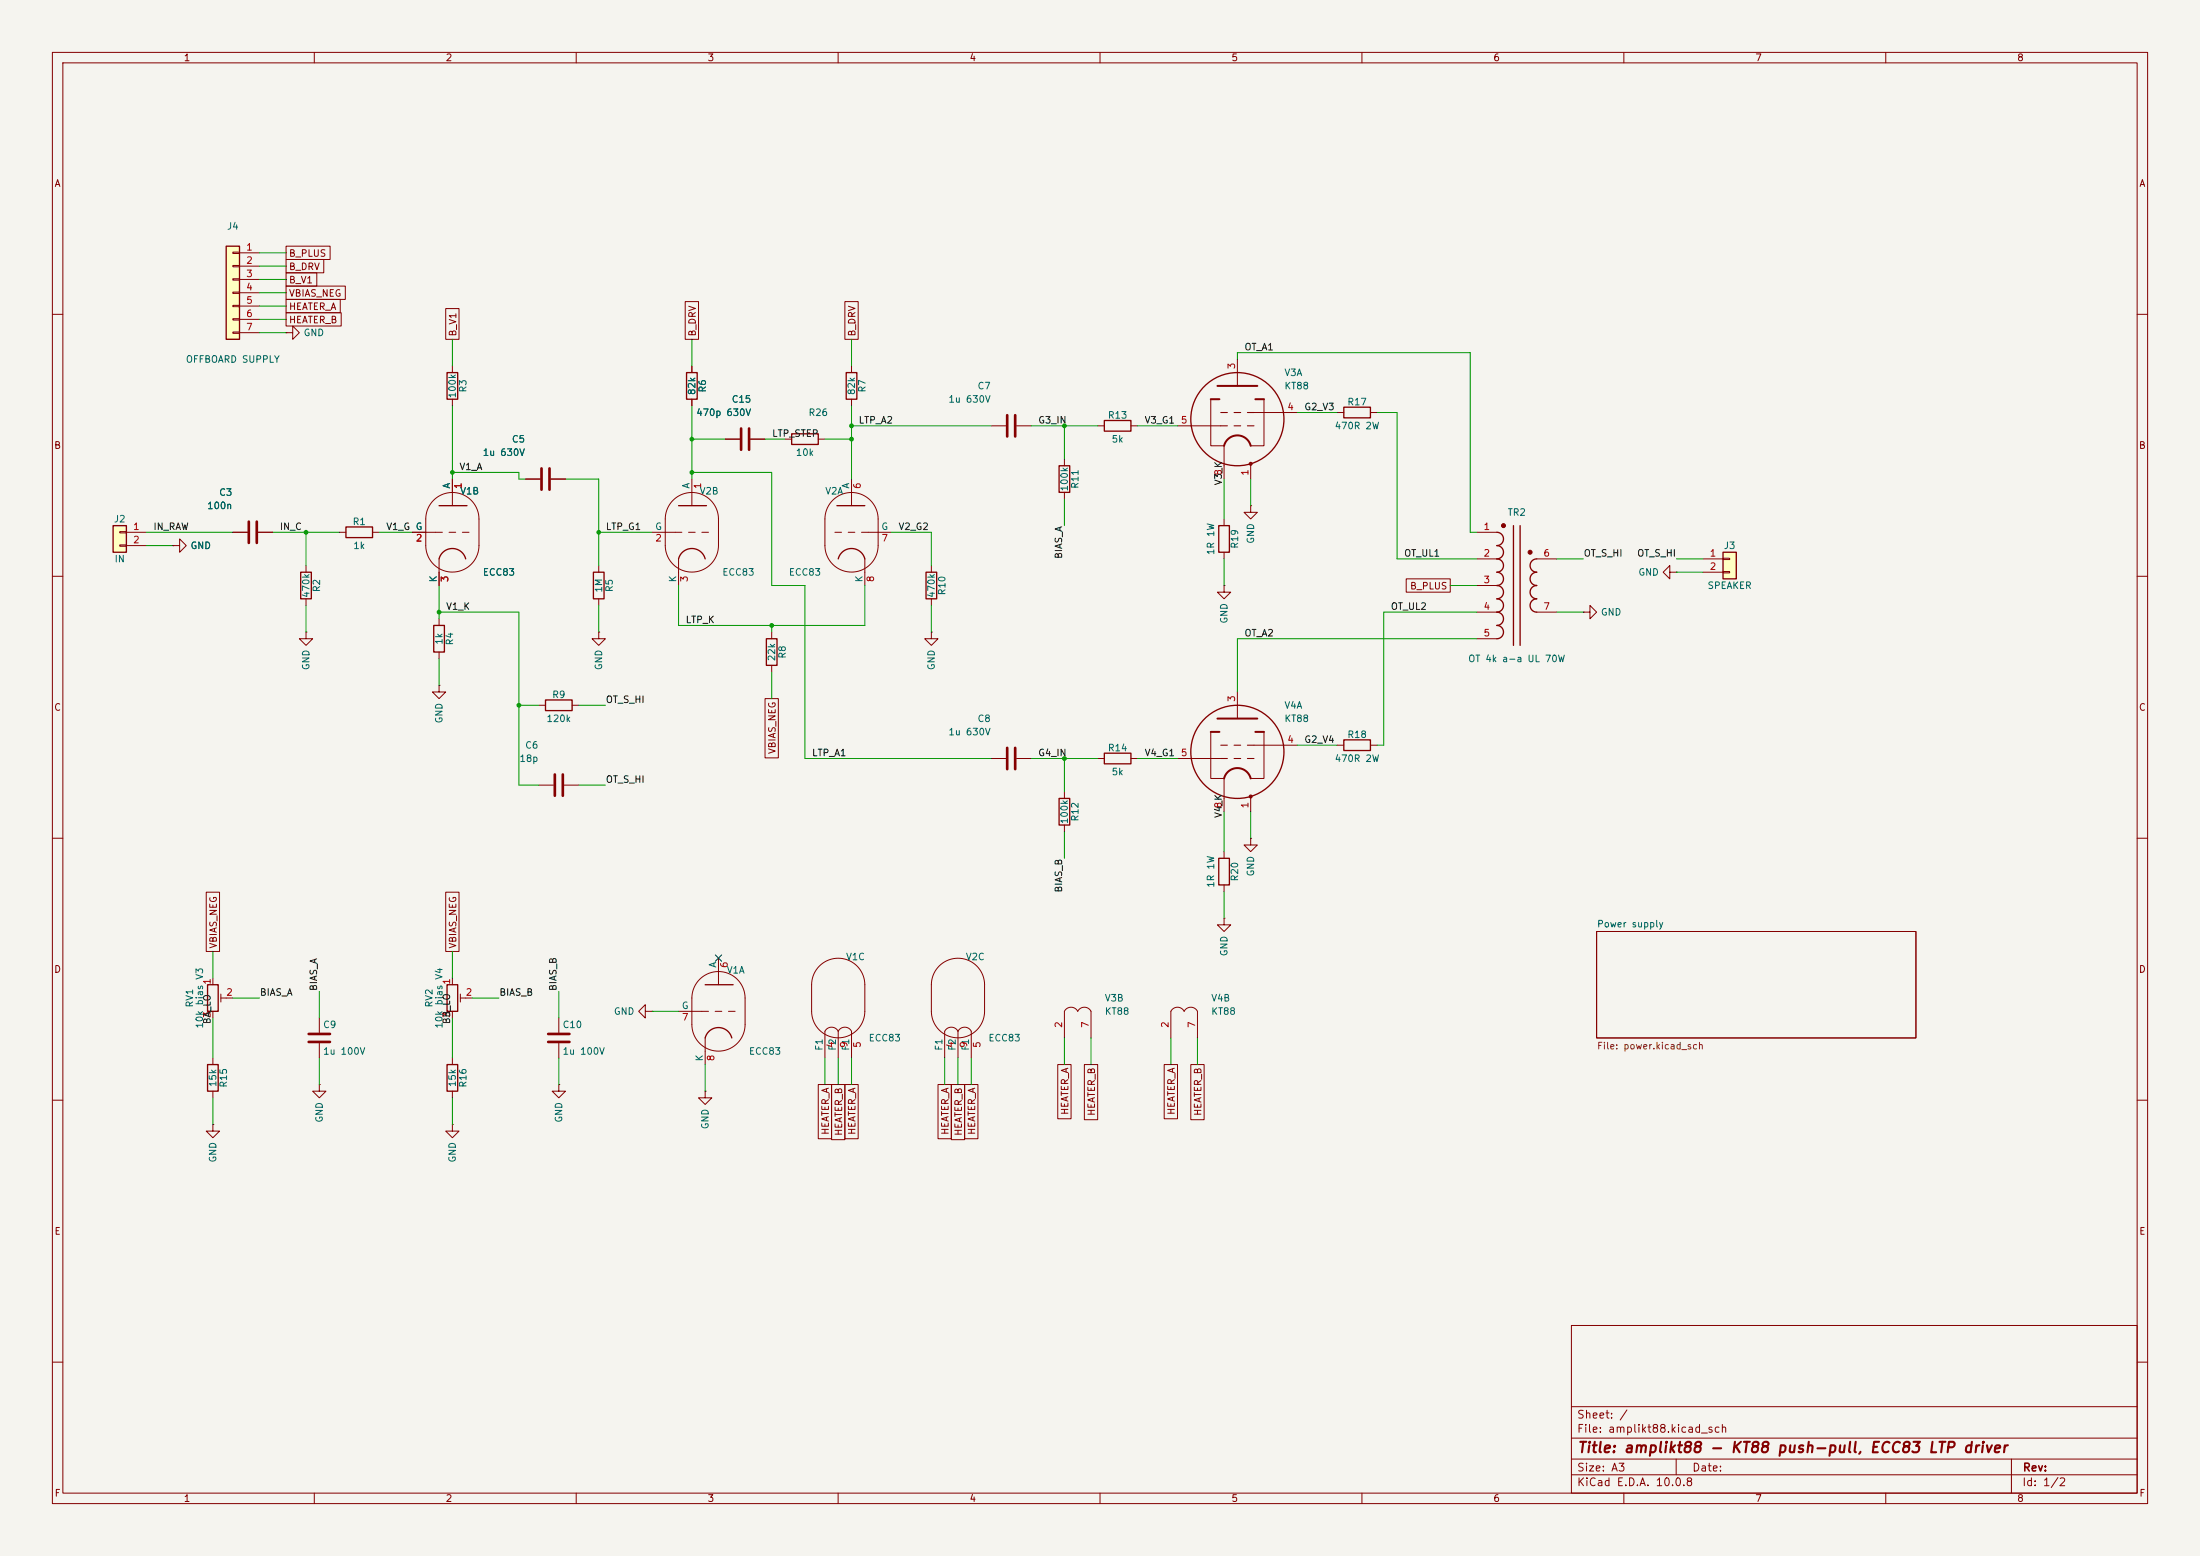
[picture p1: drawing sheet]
<svg xmlns="http://www.w3.org/2000/svg" width="420mm" height="297mm" viewBox="0 0 420 297" stroke-linecap="round" stroke-linejoin="round" font-family="sans-serif">
<path d="M0 0h420v297h-420z" fill="#f5f4ef" stroke="#f5f4ef" stroke-width=".19"/>
<g fill="none" stroke="#840000" stroke-width=".19">
<path d="M10 10h400v277h-400zM12 12h396v273h-396zM60 10v2M110 10v2M160 10v2M210 10v2M260 10v2M310 10v2M360 10v2M10 60h2M162.6 69.9v1.2M162.6 76.2v1.3"/>
<path d="M231.1 76.2v8.9h2.6v6.3M236.2 68.6v5.1M239.4 78.7h8.2M241.3 76.2v8.9h-2.5M255.3 78.7h1.2M261.6 78.7h1.3M408 60h2M149.9 83.8h1.2M156.2 83.8h1.3M159 95.5a5.1 5.1 0 0 1 5.5-1.1 5.1 5.1 0 0 1 3.1 4.7v5a5.1 5.1 0 0 1-5 5.1 5.1 5.1 0 0 1-5.1-5.1v-5a5.1 5.1 0 0 1 1.5-3.6zM162.6 91.4v5.1M224.8 81.3h8.2"/>
<path d="M238.8 88.5v2.9M10 110h2M159.4 101.6h1.3M161.9 101.6h1.3M164.5 101.6h5.7M165.1 106.7v5.1M281.9 101.6h3.8M281.9 106.7h3.8M281.9 111.8h3.8M281.9 116.8h3.8M293.4 106.7h3.8M293.4 116.8h3.8"/>
<path d="M302.3 116.8h1.2v-1.2l1.3 1.2-1.3 1.3v-1.3M302.3 116.8h.1M408 110h2M231.1 139.7v8.9h2.6v6.3M236.2 132.1v5.1M241.3 139.7v8.9h-2.5M281.9 121.9h3.8M10 160h2M224.8 144.8h8.2M238.8 152v2.9M239.4 142.2h8.2M255.3 142.2h1.2"/>
<path d="M261.6 142.2h1.3M408 160h2M304.8 177.8h61v20.3h-61zM40.6 186.7v1.3M40.6 193v1.3M42.2 189.7v1.6M42.2 190.5h2.2M10 210h2M40.6 214.6v1.3h1.3l-1.3 1.3-1.2-1.3h1.2M40.6 214.6h.1M40.6 201.9v1.3M40.6 208.3v1.3"/>
<path d="M408 210h2M300 253h108v32h-108zM10 260h2M300 278.5h108M300 274.5h108M300 268.5h108M320 278.5v3M384 278.5v6.5M408 260h2M60 285v2M110 285v2M160 285v2"/>
<path d="M210 285v2M260 285v2M300 281.5h108M310 285v2M360 285v2"/>
</g>
<g fill="none" stroke="#840000" stroke-width=".25">
<path d="M161.5 71.1h2.1v5.1h-2.1zM256.5 77.7h5.1v2.1h-5.1zM151.1 82.8h5.1v2h-5.1zM159.8 96.5h5.3M160 106.7a2.62 2.62 0 0 1 2.6-2 2.62 2.62 0 0 1 2.5 2M285.7 101.6a1.27 1.27 0 0 1 1.3 1.3 1.27 1.27 0 0 1-1.3 1.2 1.27 1.27 0 0 1 1.3 1.3 1.27 1.27 0 0 1-1.3 1.3 1.27 1.27 0 0 1 1.3 1.3 1.27 1.27 0 0 1-1.3 1.2 1.27 1.27 0 0 1 1.3 1.3 1.27 1.27 0 0 1-1.3 1.3 1.27 1.27 0 0 1 1.3 1.2 1.27 1.27 0 0 1-1.3 1.3 1.27 1.27 0 0 1 1.3 1.3 1.27 1.27 0 0 1-1.3 1.2 1.27 1.27 0 0 1 1.3 1.3 1.27 1.27 0 0 1-1.3 1.3 1.27 1.27 0 0 1 1.3 1.3 1.27 1.27 0 0 1-1.3 1.2M288.9 100.3v22.9M290.2 100.3v22.9M293.4 106.7a1.27 1.27 0 0 0-1.3 1.3 1.27 1.27 0 0 0 1.3 1.2 1.27 1.27 0 0 0-1.3 1.3 1.27 1.27 0 0 0 1.3 1.3 1.27 1.27 0 0 0-1.3 1.2 1.27 1.27 0 0 0 1.3 1.3 1.27 1.27 0 0 0-1.3 1.3 1.27 1.27 0 0 0 1.3 1.2M256.5 141.2h5.1v2.1h-5.1zM39.6 188h2.1v5h-2.1zM39.6 203.2h2.1v5.1h-2.1z"/>
<circle cx="236.2" cy="80" r="8.9"/>
<circle cx="238.8" cy="88.5" r=".25"/>
<circle cx="236.2" cy="143.5" r="8.9"/>
<circle cx="238.8" cy="152" r=".25"/>
</g>
<path d="M231.1 76.2h1.7M232.4 73.7h7.6M239.6 76.2h1.7M233.7 85.1a2.62 2.62 0 0 1 2.5-2 2.62 2.62 0 0 1 2.6 2M231.1 139.7h1.7M232.4 137.2h7.6M239.6 139.7h1.7M233.7 148.6a2.62 2.62 0 0 1 2.5-2 2.62 2.62 0 0 1 2.6 2" fill="none" stroke="#840000" stroke-width=".38"/>
<path d="M233 78.7h1.3M235.6 78.7h1.3M238.1 78.7h1.3M233 81.3h1.3M235.6 81.3h1.3M238.1 81.3h1.3M233 142.2h1.3M233 144.8h1.3M235.6 142.2h1.3M235.6 144.8h1.3M238.1 142.2h1.3M238.1 144.8h1.3" fill="none" stroke="#840000" stroke-width=".2"/>
<g fill="#840000" stroke="#840000" stroke-width=".19">
<circle cx="287" cy="100.3" r=".38"/>
<circle cx="292.1" cy="105.4" r=".38"/>
</g>
<path d="M328.9 105.4h2.6v5.1h-2.6z" fill="#ffffc2"/>
<path d="M176.8 109.2h2v5.1h-2zM328.9 105.4h2.6v5.1h-2.6zM232.7 163.8h2v5.1h-2z" fill="none" stroke="#840000" stroke-width=".25"/>
<g fill="none" stroke="#840000" stroke-width=".19">
<path d="M177.8 108v1.2M177.8 114.3v1.3M318.8 109.2v-1.2l-1.3 1.2 1.3 1.3v-1.3h1.2M320 109.2h.1M325.1 106.7h3.8M325.1 109.2h3.8M328.9 106.6h1.3v.2h-1.3zM328.9 109.1h1.3v.2h-1.3zM177.8 120.7v1.2h1.3l-1.3 1.3-1.3-1.3h1.3M177.8 120.7h.1M189.2 144.8h2.8M194.1 144.8h2.7"/>
<path d="M233.7 162.6v1.2M233.7 168.9v1.3M238.8 160v1.3h1.2l-1.2 1.3-1.3-1.3h1.3M238.8 160h.1M223.5 198.1v-5.1a1.42 1.42 0 0 1 1.3-.7 1.42 1.42 0 0 1 1.3 .7 1.42 1.42 0 0 1 1.2-.7 1.42 1.42 0 0 1 1.3 .7v5.1"/>
</g>
<path d="M192.3 142.7v4.1M193.8 142.7v4.1" fill="none" stroke="#840000" stroke-width=".51"/>
<path d="M43.2 47h2.5v17.8h-2.5z" fill="#ffffc2"/>
<path d="M43.2 47h2.5v17.8h-2.5zM85.3 71.1h2.1v5.1h-2.1zM131.1 71.1h2v5.1h-2zM202.2 88.9h2v5.1h-2zM210.8 80.3h5.1v2h-5.1zM232.7 100.3h2v5.1h-2zM202.2 152.4h2v5.1h-2zM210.8 143.8h5.1v2h-5.1zM85.3 188h2.1v5h-2.1zM85.3 203.2h2.1v5.1h-2.1z" fill="none" stroke="#840000" stroke-width=".25"/>
<g fill="none" stroke="#840000" stroke-width=".19">
<path d="M44.4 48.1h1.3v.3h-1.3zM44.4 50.7h1.3v.2h-1.3zM44.4 53.2h1.3v.3h-1.3zM44.4 55.8h1.3v.2h-1.3zM44.4 58.3h1.3v.2h-1.3zM45.7 48.3h3.8M45.7 50.8h3.8M45.7 53.3h3.8M45.7 55.9h3.8M45.7 58.4h3.8M44.4 60.8h1.3v.3h-1.3zM44.4 63.4h1.3v.2h-1.3z"/>
<path d="M45.7 61h3.8M45.7 63.5h3.8M54.6 63.5h1.3v-1.3l1.2 1.3-1.2 1.3v-1.3M54.6 63.5h.1M86.4 69.9v1.2M86.4 76.2v1.3M132.1 69.9v1.2M132.1 76.2v1.3M100.3 91.4h2.8M105.2 91.4h2.7M203.2 87.6v1.3M203.2 94v1.3"/>
<path d="M209.5 81.3h1.3M215.9 81.3h1.3M233.7 99.1v1.2M238.8 96.5v1.3h1.2l-1.2 1.3-1.3-1.3h1.3M238.8 96.5h.1M233.7 111.8v1.2h1.2l-1.2 1.3-1.3-1.3h1.3M233.7 111.8h.1M233.7 105.4v1.3M102.9 149.9h2.8M107.7 149.9h2.8M203.2 151.1v1.3M203.2 157.5v1.3"/>
<path d="M209.5 144.8h1.3M215.9 144.8h1.3M61 194.3v2.8M61 199.1v2.8M86.4 186.7v1.3M86.4 193v1.3M87.9 189.7v1.6M87.9 190.5h2.3M106.7 194.3v2.8M106.7 199.1v2.8M123.2 193v-1.2l-1.3 1.2 1.3 1.3v-1.3h1.3M124.5 193h.1"/>
<path d="M61 207v1.3h1.2l-1.2 1.3-1.3-1.3h1.3M61 207h.1M86.4 214.6v1.3h1.2l-1.2 1.3-1.3-1.3h1.3M86.4 214.6h.1M86.4 201.9v1.3M86.4 208.3v1.3M106.7 207v1.3h1.2l-1.2 1.3-1.3-1.3h1.3M106.7 207h.1"/>
</g>
<path d="M103.4 89.4v4.1M104.9 89.4v4.1M105.9 147.8v4.1M107.4 147.8v4.1M58.9 197.4h4.1M58.9 198.9h4.1M104.6 197.4h4.1M104.6 198.9h4.1" fill="none" stroke="#840000" stroke-width=".51"/>
<path d="M21.6 100.3h2.5v5.1h-2.5z" fill="#ffffc2"/>
<g fill="none" stroke="#840000" stroke-width=".25">
<path d="M83.8 96.5h5.4M129.5 96.5h5.4M21.6 100.3h2.5v5.1h-2.5zM57.4 109.2h2v5.1h-2zM66 100.6h5.1v2h-5.1zM82.8 119.4h2v5.1h-2zM83.8 106.7a2.62 2.62 0 0 1 2.6-2 2.62 2.62 0 0 1 2.5 2M113.3 109.2h2v5.1h-2zM129.5 106.7a2.62 2.62 0 0 1 2.6-2 2.62 2.62 0 0 1 2.5 2M104.1 133.6h5.1v2h-5.1zM146.3 121.9h2v5.1h-2zM134.6 188h5.4"/>
<path d="M134.6 198.1a2.62 2.62 0 0 1 2.6-2 2.62 2.62 0 0 1 2.5 2"/>
</g>
<g fill="none" stroke="#840000" stroke-width=".19">
<path d="M54.6 57.1h10.4v2.6h-10.4zM54.6 59.7h10.5v2.5h-10.5zM54.6 47h8.4v2.5h-8.4zM54.6 54.6h11.3v2.6h-11.3zM54.6 52.1h5.9v2.5h-5.9zM54.6 49.5h7.2v2.6h-7.2zM85.1 58.9h2.5v5.9h-2.5zM130.8 57.6h2.6v7.2h-2.6zM161.3 57.6h2.5v7.2h-2.5zM132.1 69.9v1.2M132.1 76.2v1.3M82.8 95.5a5.1 5.1 0 0 1 5.5-1.1 5.1 5.1 0 0 1 3.1 4.7v5a5.1 5.1 0 0 1-5 5.1 5.1 5.1 0 0 1-5.1-5.1v-5a5.1 5.1 0 0 1 1.5-3.6z"/>
<path d="M86.4 91.4v5.1M100.3 91.4h2.8M105.2 91.4h2.7M128.5 95.5a5.1 5.1 0 0 1 5.5-1.1 5.1 5.1 0 0 1 3.2 4.7v5a5.1 5.1 0 0 1-5.1 5.1 5.1 5.1 0 0 1-5.1-5.1v-5a5.1 5.1 0 0 1 1.5-3.6zM132.1 91.4v5.1M138.4 83.8h2.8M143.3 83.8h2.7M189.2 81.3h2.8M194.1 81.3h2.7M22.9 101.5h1.2v.2h-1.2zM22.9 104h1.2v.3h-1.2zM24.1 101.6h3.8"/>
<path d="M24.1 104.1h3.8M33 104.1h1.3v-1.2l1.3 1.2-1.3 1.3v-1.3M33 104.1h.1M44.4 101.6h2.8M49.3 101.6h2.8M58.4 108v1.2M58.4 114.3v1.3M64.8 101.6h1.2M71.1 101.6h1.3M78.7 101.6h5.8M83.8 106.7v5.1M83.8 118.1v1.3"/>
<path d="M85.7 101.6h1.3M88.3 101.6h1.2M114.3 108v1.2M114.3 114.3v1.3M124.5 101.6h5.7M129.5 106.7v5.1M131.4 101.6h1.3M134 101.6h1.3M268.5 110.5h8.4v2.5h-8.4zM58.4 120.7v1.2h1.3l-1.3 1.3-1.3-1.3h1.3M58.4 120.7h.1M83.8 130.8v1.3h1.3l-1.3 1.3-1.3-1.3h1.3"/>
<path d="M83.8 130.8h.1M83.8 124.5v1.2M102.9 134.6h1.2M109.2 134.6h1.3M114.3 120.7v1.2h1.3l-1.3 1.3-1.3-1.3h1.3M114.3 120.7h.1M146 133.4h2.6v11.3h-2.6zM147.3 120.7v1.2M147.3 127v1.3M39.4 170.3h2.5v11.3h-2.5zM85.1 170.3h2.5v11.3h-2.5zM233.7 175.3v1.2h1.2l-1.2 1.3-1.3-1.3h1.3"/>
<path d="M233.7 175.3h.1M129.5 193h5.8M133.6 186.9a5.1 5.1 0 0 1 5.5-1.1 5.1 5.1 0 0 1 3.1 4.7v5.1a5.1 5.1 0 0 1-5 5 5.1 5.1 0 0 1-5.1-5v-5.1a5.1 5.1 0 0 1 1.5-3.6zM134.6 198.1v5.1M136.5 193h1.3M137.2 182.9v5.1M139.1 193h1.2M156.4 184.4a5.1 5.1 0 0 1 5.5-1.1 5.1 5.1 0 0 1 3.2 4.7v5a5.1 5.1 0 0 1-5.1 5.1 5.1 5.1 0 0 1-5.1-5.1v-5a5.1 5.1 0 0 1 1.5-3.6zM160 196.9a1.42 1.42 0 0 0-1.3-.8 1.42 1.42 0 0 0-1.2 .8v5M160 196.9a1.42 1.42 0 0 1 1.3-.8 1.42 1.42 0 0 1 1.3 .8v5M160 196.9v5M179.3 184.4a5.1 5.1 0 0 1 5.5-1.1 5.1 5.1 0 0 1 3.2 4.7v5a5.1 5.1 0 0 1-5.1 5.1 5.1 5.1 0 0 1-5.1-5.1v-5a5.1 5.1 0 0 1 1.5-3.6z"/>
<path d="M182.9 196.9a1.42 1.42 0 0 0-1.3-.8 1.42 1.42 0 0 0-1.3 .8v5M182.9 196.9a1.42 1.42 0 0 1 1.2-.8 1.42 1.42 0 0 1 1.3 .8v5M182.9 196.9v5M203.2 198.1v-5.1a1.42 1.42 0 0 1 1.3-.7 1.42 1.42 0 0 1 1.2 .7 1.42 1.42 0 0 1 1.3-.7 1.42 1.42 0 0 1 1.3 .7v5.1M134.6 208.3v1.3h1.3l-1.3 1.2-1.3-1.2h1.3M134.6 208.3h.1M156.2 207h2.6v10.4h-2.6zM158.7 207h2.6v10.5h-2.6zM161.3 207h2.5v10.4h-2.5zM179.1 207h2.5v10.4h-2.5zM181.6 207h2.6v10.5h-2.6zM184.1 207h2.6v10.4h-2.6z"/>
<path d="M201.9 203.2h2.6v10.3h-2.6zM207 203.2h2.6v10.5h-2.6zM222.2 203.2h2.6v10.3h-2.6zM227.3 203.2h2.6v10.5h-2.6z"/>
</g>
<path d="M192.3 79.2v4.1M193.8 79.2v4.1M47.5 99.6v4M49 99.6v4M141.5 81.8v4.1M143 81.8v4.1" fill="none" stroke="#840000" stroke-width=".51"/>
<g fill="none" stroke="#009600" stroke-width=".19">
<path d="M49.5 58.4h5.1M49.5 55.9h5.1M49.5 53.3h5.1M49.5 50.8h5.1M49.5 48.3h5.1M49.5 63.5h5.1M49.5 61h5.1M86.4 64.8v5.1M86.4 77.5v13.9M132.1 64.8v5.1M132.1 77.5v13.9M162.6 64.8v5.1"/>
<path d="M162.6 77.5v13.9M236.2 68.6v-1.3h44.5v34.3h1.2M247.6 78.7h7.7M262.9 78.7h3.8v28h15.2M86.4 90.2h12.7v1.2h1.2M107.9 91.4h6.4v16.6M132.1 90.2h15.2v21.6h6.4v33h35.5M132.1 83.8h6.3M146 83.8h3.9M157.5 83.8h5.1M162.6 81.3h26.6M196.8 81.3h12.7"/>
<path d="M203.2 81.3v6.3M203.2 95.3v5M217.2 81.3h7.6M233.7 91.4v7.7M238.8 91.4v5.1M27.9 101.6h16.5M27.9 104.1h5.1M52.1 101.6h12.7M58.4 101.6v6.4M58.4 115.6v5.1M72.4 101.6h6.3M83.8 116.8h15.3v33.1h3.8"/>
<path d="M83.8 111.8v6.3M114.3 101.6h10.2M114.3 115.6v5.1M129.5 111.8v7.6h35.6v-7.6M147.3 119.4v1.3M170.2 101.6h7.6v6.4M177.8 115.6v5.1M233.7 106.7v5.1M276.9 111.8h5M281.9 116.8h-17.7v25.4h-1.3M297.2 116.8h5.1M297.2 106.7h5.1"/>
<path d="M320 109.2h5.1M320 106.7h5.1M83.8 125.7v5.1M99.1 134.6h3.8M110.5 134.6h5.1M147.3 128.3v5.1M281.9 121.9h-45.7v10.2M110.5 149.9h5.1M196.8 144.8h12.7M203.2 144.8v6.3M203.2 158.8v5M217.2 144.8h7.6"/>
<path d="M233.7 154.9v7.7M238.8 154.9v5.1M247.6 142.2h7.7M233.7 170.2v5.1M40.6 181.6v5.1M40.6 194.3v7.6M44.4 190.5h5.1M61 189.2v5.1M86.4 181.6v5.1M86.4 194.3v7.6M90.2 190.5h5M106.7 189.2v5.1"/>
<path d="M124.5 193h5M203.2 198.1v5.1M208.3 198.1v5.1M223.5 198.1v5.1M228.6 198.1v5.1M40.6 209.6v5M61 201.9v5.1M86.4 209.6v5M106.7 201.9v5.1M134.6 203.2v5.1M157.5 201.9v5.1M160 201.9v5.1"/>
<path d="M162.6 201.9v5.1M180.3 201.9v5.1M182.9 201.9v5.1M185.4 201.9v5.1"/>
</g>
<path d="M136.6 182.3l1.2 1.2M137.8 182.3l-1.2 1.2" fill="none" stroke="#000084" stroke-width=".19"/>
<g fill="#009600">
<circle cx="83.8" cy="116.8" r=".46"/>
<circle cx="99.1" cy="134.6" r=".46"/>
<circle cx="58.4" cy="101.6" r=".46"/>
<circle cx="86.4" cy="90.2" r=".46"/>
<circle cx="162.6" cy="81.3" r=".46"/>
<circle cx="162.6" cy="83.8" r=".46"/>
<circle cx="203.2" cy="81.3" r=".46"/>
<circle cx="203.2" cy="144.8" r=".46"/>
<circle cx="114.3" cy="101.6" r=".46"/>
<circle cx="147.3" cy="119.4" r=".46"/>
<circle cx="132.1" cy="90.2" r=".46"/>
<circle cx="132.1" cy="83.8" r=".46"/>
</g>
<text font-size="2" fill="#840000" x="301" y="277.8">Title: amplikt88 - KT88 push-pull, ECC83 LTP driver</text>
<g font-size="1.5" fill="#840000">
<text x="300.9" y="273.8">File: amplikt88.kicad_sch</text>
<text x="300.9" y="271.1">Sheet: /</text>
<text x="300.9" y="281.2">Size: A3</text>
<text x="322.9" y="281.2">Date:</text>
<text x="386" y="281.2">Rev:</text>
<text x="300.9" y="284">KiCad E.D.A. 10.0.8</text>
<text x="385.9" y="284">Id: 1/2</text>
</g>
<g font-size="1.3" fill="#840000">
<text x="35" y="12">1</text>
<text x="85" y="12">2</text>
<text x="135" y="12">3</text>
<text x="185" y="12">4</text>
<text x="235" y="12">5</text>
<text x="285" y="12">6</text>
<text x="335" y="12">7</text>
<text x="385" y="12">8</text>
<text x="10.3" y="36">A</text>
<text x="408.3" y="36">A</text>
<text x="55.1" y="49.3">B_PLUS</text>
<text x="55.1" y="51.9">B_DRV</text>
<text x="55.1" y="59.5">HEATER_A</text>
<text x="55.1" y="56.9">VBIAS_NEG</text>
<text x="55.1" y="54.4">B_V1</text>
<text x="55.1" y="62">HEATER_B</text>
<text x="87.4" y="64.3" transform="rotate(-90 87.4 64.3)">B_V1</text>
<text x="133.1" y="64.3" transform="rotate(-90 133.1 64.3)">B_DRV</text>
<text x="163.6" y="64.3" transform="rotate(-90 163.6 64.3)">B_DRV</text>
<text x="10.2" y="86">B</text>
<text x="408.2" y="86">B</text>
<text x="269.1" y="112.8">B_PLUS</text>
<text x="10.2" y="136">C</text>
<text x="408.2" y="136">C</text>
<text x="148.4" y="144" transform="rotate(-90 148.4 144)">VBIAS_NEG</text>
<text x="10.2" y="186">D</text>
<text x="41.7" y="181.2" transform="rotate(-90 41.7 181.2)">VBIAS_NEG</text>
<text x="87.4" y="181.2" transform="rotate(-90 87.4 181.2)">VBIAS_NEG</text>
<text x="408.2" y="186">D</text>
<text x="204.3" y="212.9" transform="rotate(-90 204.3 212.9)">HEATER_A</text>
<text x="209.3" y="213.1" transform="rotate(-90 209.3 213.1)">HEATER_B</text>
<text x="224.6" y="212.9" transform="rotate(-90 224.6 212.9)">HEATER_A</text>
<text x="229.7" y="213.1" transform="rotate(-90 229.7 213.1)">HEATER_B</text>
<text x="158.5" y="216.7" transform="rotate(-90 158.5 216.7)">HEATER_A</text>
<text x="161.1" y="216.9" transform="rotate(-90 161.1 216.9)">HEATER_B</text>
<text x="163.6" y="216.7" transform="rotate(-90 163.6 216.7)">HEATER_A</text>
<text x="181.4" y="216.7" transform="rotate(-90 181.4 216.7)">HEATER_A</text>
<text x="183.9" y="216.9" transform="rotate(-90 183.9 216.9)">HEATER_B</text>
<text x="186.5" y="216.7" transform="rotate(-90 186.5 216.7)">HEATER_A</text>
<text x="10.3" y="236">E</text>
<text x="408.3" y="236">E</text>
<text x="10.3" y="286">F</text>
<text x="35" y="287">1</text>
<text x="85" y="287">2</text>
<text x="135" y="287">3</text>
<text x="185" y="287">4</text>
<text x="235" y="287">5</text>
<text x="285" y="287">6</text>
<text x="335" y="287">7</text>
<text x="385" y="287">8</text>
<text x="408.3" y="286">F</text>
</g>
<g font-size="1.3" fill="#006464">
<text x="43.2" y="44.1">J4</text>
<text x="57.9" y="64.5">GND</text>
<text x="35.4" y="69.5">OFFBOARD SUPPLY</text>
<text x="87.3" y="76.1" transform="rotate(-90 87.3 76.1)">100k</text>
<text x="89.4" y="75" transform="rotate(-90 89.4 75)">R3</text>
<text x="133" y="75.5" transform="rotate(-90 133 75.5)">82k</text>
<text x="135.1" y="75" transform="rotate(-90 135.1 75)">R6</text>
<text x="139.6" y="77.2">C15</text>
<text x="163.5" y="75.5" transform="rotate(-90 163.5 75.5)">82k</text>
<text x="165.6" y="75" transform="rotate(-90 165.6 75)">R7</text>
<text x="180.9" y="77.2">1u 630V</text>
<text x="186.5" y="74.6">C7</text>
<text x="245.1" y="72.1">V3A</text>
<text x="245.1" y="74.6">KT88</text>
<text x="257.1" y="77.7">R17</text>
<text x="132.8" y="79.7">470p 630V</text>
<text x="154.2" y="79.7">R26</text>
<text x="211.4" y="80.2">R13</text>
<text x="254.7" y="82.2">470R 2W</text>
<text x="92" y="87.3">1u 630V</text>
<text x="97.6" y="84.8">C5</text>
<text x="151.8" y="87.3">10k</text>
<text x="212.1" y="84.8">5k</text>
<text x="41.7" y="94.9">C3</text>
<text x="86.2" y="93.4" transform="rotate(-90 86.2 93.4)">A</text>
<text x="87.8" y="94.7">V1B</text>
<text x="131.9" y="93.4" transform="rotate(-90 131.9 93.4)">A</text>
<text x="133.5" y="94.7">V2B</text>
<text x="157.4" y="94.7">V2A</text>
<text x="162.4" y="93.4" transform="rotate(-90 162.4 93.4)">A</text>
<text x="204.2" y="93.9" transform="rotate(-90 204.2 93.9)">100k</text>
<text x="206.2" y="93.4" transform="rotate(-90 206.2 93.4)">R11</text>
<text x="21.6" y="100">J2</text>
<text x="39.4" y="97.5">100n</text>
<text x="67.2" y="100.5">R1</text>
<text x="79.2" y="101.5">G</text>
<text x="125" y="101.5">G</text>
<text x="168.1" y="101.5">G</text>
<text x="287.7" y="98.8">TR2</text>
<text x="21.8" y="107.6">IN</text>
<text x="36.3" y="105.1">GND</text>
<text x="67.3" y="105.1">1k</text>
<text x="232.1" y="106.1" transform="rotate(-90 232.1 106.1)">1R 1W</text>
<text x="236.7" y="104.8" transform="rotate(-90 236.7 104.8)">R19</text>
<text x="239.7" y="103.9" transform="rotate(-90 239.7 103.9)">GND</text>
<text x="329" y="105.1">J3</text>
<text x="61.4" y="113.1" transform="rotate(-90 61.4 113.1)">R2</text>
<text x="83.7" y="111.3" transform="rotate(-90 83.7 111.3)">K</text>
<text x="92.1" y="110.2">ECC83</text>
<text x="115.3" y="113.2" transform="rotate(-90 115.3 113.2)">1M</text>
<text x="117.3" y="113.1" transform="rotate(-90 117.3 113.1)">R5</text>
<text x="129.4" y="111.3" transform="rotate(-90 129.4 111.3)">K</text>
<text x="137.8" y="110.2">ECC83</text>
<text x="150.5" y="110.2">ECC83</text>
<text x="165" y="111.3" transform="rotate(-90 165 111.3)">K</text>
<text x="180.8" y="113.7" transform="rotate(-90 180.8 113.7)">R10</text>
<text x="312.7" y="110.2">GND</text>
<text x="325.9" y="112.7">SPEAKER</text>
<text x="59.4" y="114.2" transform="rotate(-90 59.4 114.2)">470k</text>
<text x="178.8" y="114.2" transform="rotate(-90 178.8 114.2)">470k</text>
<text x="234.6" y="119.1" transform="rotate(-90 234.6 119.1)">GND</text>
<text x="305.5" y="117.8">GND</text>
<text x="84.8" y="123.2" transform="rotate(-90 84.8 123.2)">1k</text>
<text x="86.8" y="123.3" transform="rotate(-90 86.8 123.3)">R4</text>
<text x="150.3" y="125.8" transform="rotate(-90 150.3 125.8)">R8</text>
<text x="59.4" y="128" transform="rotate(-90 59.4 128)">GND</text>
<text x="115.3" y="128" transform="rotate(-90 115.3 128)">GND</text>
<text x="148.3" y="126.3" transform="rotate(-90 148.3 126.3)">22k</text>
<text x="178.8" y="128" transform="rotate(-90 178.8 128)">GND</text>
<text x="280.2" y="126.7">OT 4k a-a UL 70W</text>
<text x="105.3" y="133.6">R9</text>
<text x="245.1" y="135.6">V4A</text>
<text x="84.8" y="138.2" transform="rotate(-90 84.8 138.2)">GND</text>
<text x="100.2" y="143.2">C6</text>
<text x="104.2" y="138.1">120k</text>
<text x="180.9" y="140.7">1u 630V</text>
<text x="186.5" y="138.1">C8</text>
<text x="211.4" y="143.7">R14</text>
<text x="245.1" y="138.1">KT88</text>
<text x="257.1" y="141.2">R18</text>
<text x="99.1" y="145.7">18p</text>
<text x="212.1" y="148.3">5k</text>
<text x="254.7" y="145.7">470R 2W</text>
<text x="204.2" y="157.4" transform="rotate(-90 204.2 157.4)">100k</text>
<text x="206.2" y="156.9" transform="rotate(-90 206.2 156.9)">R12</text>
<text x="239.7" y="167.4" transform="rotate(-90 239.7 167.4)">GND</text>
<text x="232.1" y="169.6" transform="rotate(-90 232.1 169.6)">1R 1W</text>
<text x="236.7" y="168.3" transform="rotate(-90 236.7 168.3)">R20</text>
<text x="304.8" y="177.3">Power supply</text>
<text x="137" y="184.8" transform="rotate(-90 137 184.8)">A</text>
<text x="161.4" y="183.6">V1C</text>
<text x="184.3" y="183.6">V2C</text>
<text x="234.6" y="182.6" transform="rotate(-90 234.6 182.6)">GND</text>
<text x="138.6" y="186.1">V1A</text>
<text x="210.8" y="191.5">V3B</text>
<text x="231.1" y="191.5">V4B</text>
<text x="37.2" y="192.4" transform="rotate(-90 37.2 192.4)">RV1</text>
<text x="39.1" y="196.4" transform="rotate(-90 39.1 196.4)">10k bias V3</text>
<text x="61.6" y="196.5">C9</text>
<text x="82.9" y="192.4" transform="rotate(-90 82.9 192.4)">RV2</text>
<text x="84.8" y="196.4" transform="rotate(-90 84.8 196.4)">10k bias V4</text>
<text x="107.3" y="196.5">C10</text>
<text x="117.1" y="194">GND</text>
<text x="130" y="192.9">G</text>
<text x="210.8" y="194">KT88</text>
<text x="231.1" y="194">KT88</text>
<text x="61.6" y="201.6">1u 100V</text>
<text x="107.3" y="201.6">1u 100V</text>
<text x="134.5" y="202.7" transform="rotate(-90 134.5 202.7)">K</text>
<text x="142.9" y="201.6">ECC83</text>
<text x="157.3" y="200.7" transform="rotate(-90 157.3 200.7)">F1</text>
<text x="159.9" y="200.7" transform="rotate(-90 159.9 200.7)">F2</text>
<text x="162.4" y="200.7" transform="rotate(-90 162.4 200.7)">F1</text>
<text x="165.7" y="199.1">ECC83</text>
<text x="180.2" y="200.7" transform="rotate(-90 180.2 200.7)">F1</text>
<text x="182.7" y="200.7" transform="rotate(-90 182.7 200.7)">F2</text>
<text x="185.3" y="200.7" transform="rotate(-90 185.3 200.7)">F1</text>
<text x="188.6" y="199.1">ECC83</text>
<text x="41.6" y="207.6" transform="rotate(-90 41.6 207.6)">15k</text>
<text x="43.6" y="207.7" transform="rotate(-90 43.6 207.7)">R15</text>
<text x="87.3" y="207.6" transform="rotate(-90 87.3 207.6)">15k</text>
<text x="89.4" y="207.7" transform="rotate(-90 89.4 207.7)">R16</text>
<text x="61.9" y="214.4" transform="rotate(-90 61.9 214.4)">GND</text>
<text x="107.6" y="214.4" transform="rotate(-90 107.6 214.4)">GND</text>
<text x="135.6" y="215.7" transform="rotate(-90 135.6 215.7)">GND</text>
<text x="41.6" y="222" transform="rotate(-90 41.6 222)">GND</text>
<text x="87.3" y="222" transform="rotate(-90 87.3 222)">GND</text>
</g>
<g font-size="1.3" fill="#a90000">
<text x="46.9" y="48.1">1</text>
<text x="46.9" y="50.7">2</text>
<text x="46.9" y="53.2">3</text>
<text x="46.9" y="55.7">4</text>
<text x="46.9" y="58.3">5</text>
<text x="46.9" y="60.8">6</text>
<text x="46.9" y="63.4">7</text>
<text x="236.1" y="70.6" transform="rotate(-90 236.1 70.6)">3</text>
<text x="225.3" y="81.1">5</text>
<text x="245.6" y="78.6">4</text>
<text x="88.4" y="93.4" transform="rotate(-90 88.4 93.4)">1</text>
<text x="134.1" y="93.4" transform="rotate(-90 134.1 93.4)">1</text>
<text x="164.6" y="93.4" transform="rotate(-90 164.6 93.4)">6</text>
<text x="233.5" y="90.9" transform="rotate(-90 233.5 90.9)">8</text>
<text x="238.6" y="90.9" transform="rotate(-90 238.6 90.9)">1</text>
<text x="25.3" y="101.5">1</text>
<text x="283.1" y="101.5">1</text>
<text x="25.3" y="104">2</text>
<text x="79.3" y="103.7">2</text>
<text x="125" y="103.7">2</text>
<text x="168.2" y="103.7">7</text>
<text x="283.1" y="106.5">2</text>
<text x="294.5" y="106.5">6</text>
<text x="326.3" y="106.5">1</text>
<text x="85.9" y="111.2" transform="rotate(-90 85.9 111.2)">3</text>
<text x="131.6" y="111.2" transform="rotate(-90 131.6 111.2)">3</text>
<text x="167.2" y="111.2" transform="rotate(-90 167.2 111.2)">8</text>
<text x="283.1" y="111.6">3</text>
<text x="326.3" y="109.1">2</text>
<text x="283.1" y="116.7">4</text>
<text x="294.5" y="116.7">7</text>
<text x="283.1" y="121.8">5</text>
<text x="236.1" y="134.1" transform="rotate(-90 236.1 134.1)">3</text>
<text x="245.6" y="142.1">4</text>
<text x="225.3" y="144.6">5</text>
<text x="233.5" y="154.4" transform="rotate(-90 233.5 154.4)">8</text>
<text x="238.6" y="154.4" transform="rotate(-90 238.6 154.4)">1</text>
<text x="139.2" y="184.9" transform="rotate(-90 139.2 184.9)">6</text>
<text x="40.5" y="188.1" transform="rotate(-90 40.5 188.1)">1</text>
<text x="43.1" y="190.4">2</text>
<text x="86.2" y="188.1" transform="rotate(-90 86.2 188.1)">1</text>
<text x="88.8" y="190.4">2</text>
<text x="40.5" y="194.4" transform="rotate(-90 40.5 194.4)">3</text>
<text x="86.2" y="194.4" transform="rotate(-90 86.2 194.4)">3</text>
<text x="130.1" y="195.1">7</text>
<text x="203.1" y="196.3" transform="rotate(-90 203.1 196.3)">2</text>
<text x="208.1" y="196.3" transform="rotate(-90 208.1 196.3)">7</text>
<text x="223.4" y="196.3" transform="rotate(-90 223.4 196.3)">2</text>
<text x="228.5" y="196.3" transform="rotate(-90 228.5 196.3)">7</text>
<text x="136.7" y="202.7" transform="rotate(-90 136.7 202.7)">8</text>
<text x="159.5" y="200.1" transform="rotate(-90 159.5 200.1)">4</text>
<text x="162.1" y="200.1" transform="rotate(-90 162.1 200.1)">9</text>
<text x="164.6" y="200.1" transform="rotate(-90 164.6 200.1)">5</text>
<text x="182.4" y="200.1" transform="rotate(-90 182.4 200.1)">4</text>
<text x="184.9" y="200.1" transform="rotate(-90 184.9 200.1)">9</text>
<text x="187.5" y="200.1" transform="rotate(-90 187.5 200.1)">5</text>
</g>
<g font-size="1.3" fill="#0f0f0f">
<text x="237.5" y="67.2">OT_A1</text>
<text x="147.3" y="83.7">LTP_STEP</text>
<text x="163.8" y="81.2">LTP_A2</text>
<text x="198.1" y="81.2">G3_IN</text>
<text x="218.4" y="81.2">V3_G1</text>
<text x="248.9" y="78.6">G2_V3</text>
<text x="87.6" y="90">V1_A</text>
<text x="233.6" y="92.7" transform="rotate(-90 233.6 92.7)">V3_K</text>
<text x="29.2" y="101.5">IN_RAW</text>
<text x="53.3" y="101.5">IN_C</text>
<text x="73.6" y="101.5">V1_G G</text>
<text x="115.5" y="101.5">LTP_G1</text>
<text x="171.4" y="101.5">V2_G2</text>
<text x="203.1" y="106.8" transform="rotate(-90 203.1 106.8)">BIAS_A</text>
<text x="267.9" y="106.6">OT_UL1</text>
<text x="302.2" y="106.6">OT_S_HI</text>
<text x="312.4" y="106.6">OT_S_HI</text>
<text x="85.1" y="116.7">V1_K</text>
<text x="130.8" y="119.3">LTP_K</text>
<text x="265.4" y="116.7">OT_UL2</text>
<text x="237.5" y="121.8">OT_A2</text>
<text x="115.5" y="134.5">OT_S_HI</text>
<text x="248.9" y="142.1">G2_V4</text>
<text x="115.5" y="149.7">OT_S_HI</text>
<text x="154.9" y="144.7">LTP_A1</text>
<text x="198.1" y="144.7">G4_IN</text>
<text x="218.4" y="144.7">V4_G1</text>
<text x="233.6" y="156.2" transform="rotate(-90 233.6 156.2)">V4_K</text>
<text x="203.1" y="170.5" transform="rotate(-90 203.1 170.5)">BIAS_B</text>
<text x="49.5" y="190.4">BIAS_A</text>
<text x="60.8" y="189.3" transform="rotate(-90 60.8 189.3)">BIAS_A</text>
<text x="95.2" y="190.4">BIAS_B</text>
<text x="106.6" y="189.3" transform="rotate(-90 106.6 189.3)">BIAS_B</text>
<text x="40.5" y="195.6" transform="rotate(-90 40.5 195.6)">BA_LO</text>
<text x="86.2" y="195.6" transform="rotate(-90 86.2 195.6)">BB_LO</text>
</g>
<text font-size="1.3" fill="#725600" x="304.8" y="200.6">File: power.kicad_sch</text>
</svg>
